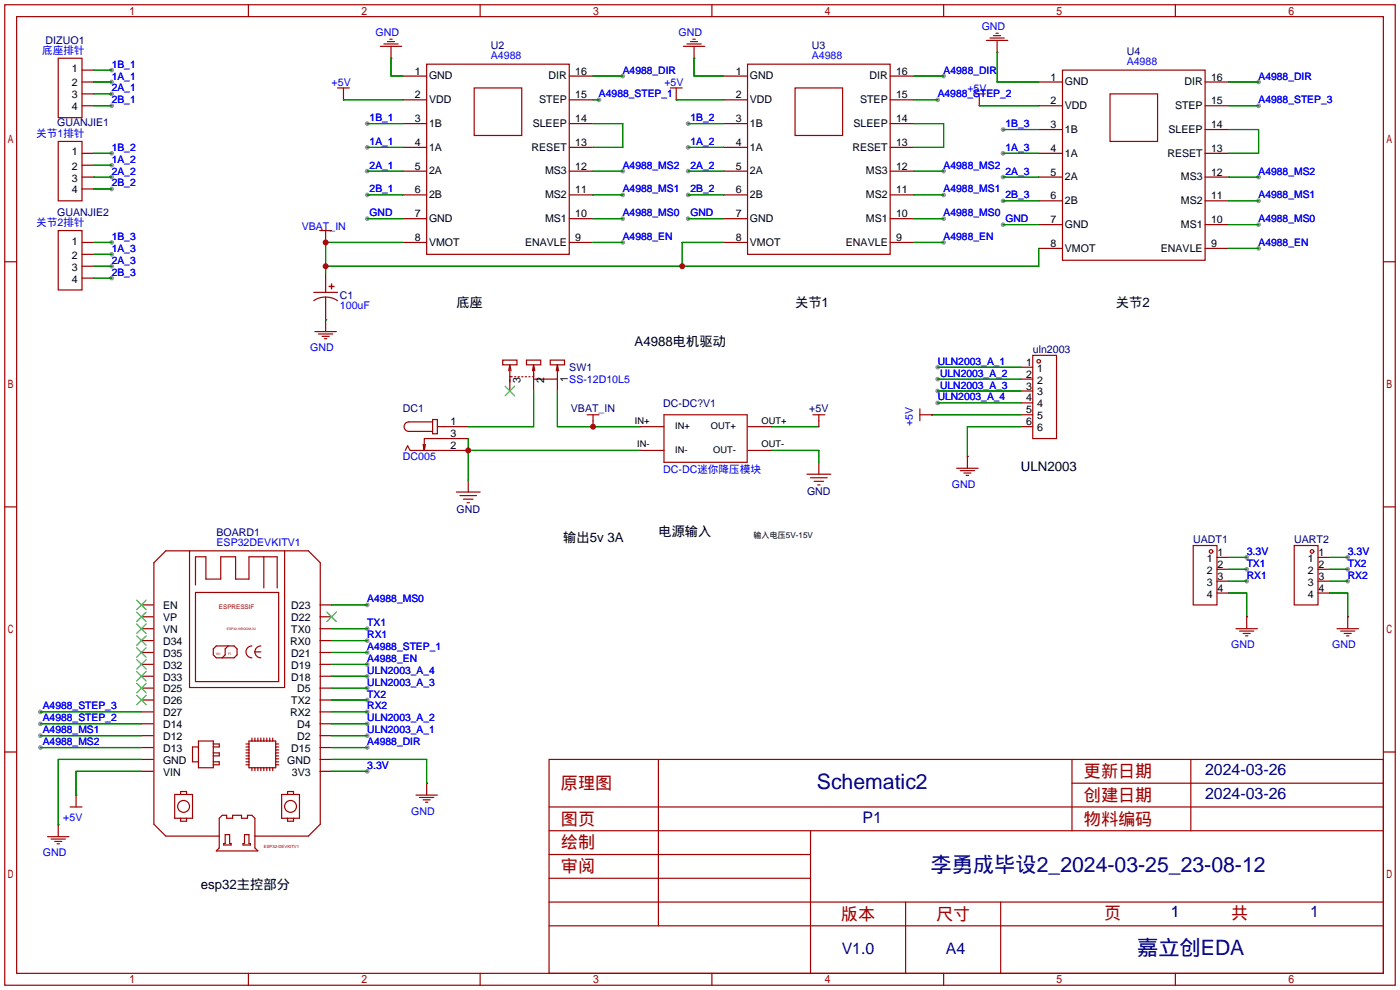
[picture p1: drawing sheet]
<svg xmlns="http://www.w3.org/2000/svg" width="299mm" height="212mm" viewBox="0 0 299 212" stroke-linecap="round" stroke-linejoin="round" font-family="sans-serif">
<g fill="#999">
<circle cx="78.5" cy="26.4" r=".51"/>
<circle cx="78.5" cy="31.5" r=".51"/>
<circle cx="78.5" cy="36.6" r=".51"/>
<circle cx="78.5" cy="41.7" r=".51"/>
<circle cx="78.5" cy="46.7" r=".51"/>
<circle cx="133.1" cy="16.3" r=".51"/>
<circle cx="128" cy="21.3" r=".51"/>
<circle cx="133.1" cy="36.6" r=".51"/>
<circle cx="133.1" cy="41.7" r=".51"/>
<circle cx="133.1" cy="46.7" r=".51"/>
<circle cx="133.1" cy="51.8" r=".51"/>
<circle cx="78.5" cy="139.4" r=".51"/>
<circle cx="78.5" cy="142" r=".51"/>
<circle cx="8.6" cy="152.1" r=".51"/>
<circle cx="8.6" cy="154.7" r=".51"/>
<circle cx="8.6" cy="157.2" r=".51"/>
<circle cx="8.6" cy="159.8" r=".51"/>
<circle cx="201.7" cy="51.8" r=".51"/>
<circle cx="201.7" cy="46.7" r=".51"/>
<circle cx="201.7" cy="41.7" r=".51"/>
<circle cx="201.7" cy="36.6" r=".51"/>
<circle cx="200.4" cy="21.3" r=".51"/>
<circle cx="201.7" cy="16.3" r=".51"/>
<circle cx="147.1" cy="46.7" r=".51"/>
<circle cx="147.1" cy="41.7" r=".51"/>
<circle cx="147.1" cy="36.6" r=".51"/>
<circle cx="147.1" cy="31.5" r=".51"/>
<circle cx="147.1" cy="26.4" r=".51"/>
<circle cx="269" cy="53.1" r=".51"/>
<circle cx="269" cy="48" r=".51"/>
<circle cx="269" cy="42.9" r=".51"/>
<circle cx="269" cy="37.8" r=".51"/>
<circle cx="269" cy="22.6" r=".51"/>
<circle cx="269" cy="17.5" r=".51"/>
<circle cx="214.4" cy="48" r=".51"/>
<circle cx="214.4" cy="42.9" r=".51"/>
<circle cx="214.4" cy="37.8" r=".51"/>
<circle cx="214.4" cy="32.8" r=".51"/>
<circle cx="214.4" cy="27.7" r=".51"/>
<circle cx="23.9" cy="15" r=".51"/>
<circle cx="23.9" cy="17.5" r=".51"/>
<circle cx="23.9" cy="20.1" r=".51"/>
<circle cx="23.9" cy="22.6" r=".51"/>
<circle cx="78.5" cy="129.3" r=".51"/>
<circle cx="23.9" cy="40.4" r=".51"/>
<circle cx="23.9" cy="37.8" r=".51"/>
<circle cx="23.9" cy="35.3" r=".51"/>
<circle cx="23.9" cy="32.8" r=".51"/>
<circle cx="23.9" cy="59.4" r=".51"/>
<circle cx="23.9" cy="56.9" r=".51"/>
<circle cx="23.9" cy="54.4" r=".51"/>
<circle cx="23.9" cy="51.8" r=".51"/>
<circle cx="78.5" cy="157.2" r=".51"/>
<circle cx="78.5" cy="154.7" r=".51"/>
<circle cx="78.5" cy="147.1" r=".51"/>
<circle cx="78.5" cy="144.5" r=".51"/>
<circle cx="78.5" cy="149.6" r=".51"/>
<circle cx="78.5" cy="152.1" r=".51"/>
<circle cx="78.5" cy="159.8" r=".51"/>
<circle cx="78.5" cy="134.4" r=".51"/>
<circle cx="78.5" cy="136.9" r=".51"/>
<circle cx="266.4" cy="119.1" r=".51"/>
<circle cx="266.4" cy="121.7" r=".51"/>
<circle cx="266.4" cy="124.2" r=".51"/>
<circle cx="288" cy="119.1" r=".51"/>
<circle cx="288" cy="121.7" r=".51"/>
<circle cx="288" cy="124.2" r=".51"/>
<circle cx="78.5" cy="164.8" r=".51"/>
<circle cx="200.4" cy="78.5" r=".51"/>
<circle cx="200.4" cy="81" r=".51"/>
<circle cx="200.4" cy="83.6" r=".51"/>
<circle cx="200.4" cy="86.1" r=".51"/>
</g>
<g fill="none" stroke="#a10000" stroke-width=".25">
<path d="M1 1h297.2v209.6h-297.2zM3.6 3.6h292.1v204.4h-292.1zM12.4 12.4h5.1v12.7h-5.1zM53.1 1v2.6M72.1 18.8h2.6M73.4 18.8v2.5M81.3 9.9h4.6M82 9.4h3.1M82.8 8.9h1.5M83.3 8.4h.5M83.6 9.9v2.5M91.2 13.7h30.5v40.7h-30.5z"/>
<path d="M101.3 18.8h10.2v10.2h-10.2zM102.6 1v2.6M143.3 18.8h2.5M144.5 18.8v2.5M146 9.9h4.6M146.8 9.4h3.1M147.6 8.9h1.5M148.1 8.4h.5M148.3 9.9v2.5M152.1 1v2.6M159.8 13.7h30.4v40.7h-30.4zM169.9 18.8h10.2v10.2h-10.2z"/>
<path d="M201.7 1v2.6M210.8 8.6h4.6M211.6 8.1h3M212.3 7.6h1.6M212.9 7.1h.5M213.1 8.6v2.6M227.1 15h30.5v40.6h-30.5zM251.2 1v2.6M12.4 30.2h5.1v12.7h-5.1zM208 20.1h2.6M209.3 20.1v2.5M237.2 20.1h10.2v10.1h-10.2z"/>
<path d="M1 55.9h2.6M12.4 49.3h5.1v12.7h-5.1zM68.3 49.3h2.6M69.6 49.3v2.5M295.7 55.9h2.5M67.1 64.3a4.6 4.6 0 0 1 5 0M67.1 62.5h5M67.3 70.9h4.6M68.1 71.4h3M68.8 71.9h1.6M69.3 72.4h.5M69.6 68.3v2.6"/>
<path d="M70.4 61.2h1zM70.8 60.7l.1 1zM107.4 77h3.1v1h-3.1zM108.7 79.2l.3-1.2 .2 1.2M109 78.5v2h.5M112.5 77h3.1v1h-3.1zM113.8 79.2l.2-1.2 .3 1.2M114 78.5v2h-.2M117.6 77h3v1h-3zM119.1 78v3h-5.1v-1.2M119.1 78l.3 1.2M119.1 78l-.2 1.2"/>
<path d="M220.7 75.9h5.1v17.8h-5.1zM86.6 96.3l.5-1.1 .5 1.1h7.4M90.9 95l-.2 1.3M92.5 89.7h1v3h-1zM92.5 90.2h-5.1a1.02 1.02 0 0 0-1 1 1.02 1.02 0 0 0 1 1h5.1M93.5 91.2h1.5M95 93.7h-4.3v2.6l-.3-1.3M109 80.4v1.3M110 80.5h.2M110.7 80.5h.3M111.5 80.5h.3M112.3 80.5h.2"/>
<path d="M113 80.5h.3M125.5 88.6h2.5M126.7 88.6v1.3M141.9 88.6h17.8v10.2h-17.8zM173.7 88.6h2.6M175 88.6v1.3M196.6 88.6h2.5M196.6 87.4v2.5M206.8 97.5v2.6M1 108.3h2.6M40.5 117.7v29.2h20.3v-29.2M56.4 119v6.7"/>
<path d="M97.5 105.2h5.1M98.3 105.9h3.6M99.1 106.7h2M99.8 107.4h.5M172.5 101.3h5M173.2 102.1h3.6M174 102.9h2M174.8 103.6h.5M204.5 100.1h4.5M205.2 100.6h3.1M206 101.1h1.5M206.5 101.6h.5"/>
<path d="M255 116.6h5.1v12.7h-5.1zM276.6 116.6h5.1v12.7h-5.1zM295.7 108.3h2.5M41.8 125v-6h2.2v4.8h3.2v-4.8h3.2v4.8h2.8v-4.8h6v6.7M41.8 126.6h17.8v19.1h-17.8zM45.6 138.7l.6-.7h3.8l.7 .7v1.3l-.7 .6h-3.8l-.6-.6zM48.8 138l-.7 .7v1.3l-.6 .6M53.8 138a1.27 1.27 0 0 0-1.2 1.3 1.27 1.27 0 0 0 1.2 1.3M54.5 139.3a1.27 1.27 0 0 0 1.2 1.3M54.5 139.3h1.2M55.7 138a1.27 1.27 0 0 0-1.2 1.3M264.2 134.4h4.5"/>
<path d="M264.9 134.9h3.1M265.7 135.4h1.5M266.2 135.9h.5M266.4 131.8v2.6M285.8 134.4h4.5M286.5 134.9h3.1M287.3 135.4h1.5M287.8 135.9h.5M288 131.8v2.6M42.4 159.6h-1.3v3.2h1.3M42.4 158.4h3.2v5.7h-3.2zM45.6 159h1.3v.6h-1.3"/>
<path d="M52.6 159.6h.6M52.6 159h.6M53.2 158.4h5.7v5.7h-5.7zM53.8 157.7v.7M54.5 157.7v.7M55.1 157.7v.7M55.7 157.7v.7M56.4 157.7v.7M57 157.7v.7M57.7 157.7v.7M58.3 157.7v.7M58.9 159.6h.7"/>
<path d="M58.9 159h.7M1 160.7h2.6M10.2 178.8h4.5M10.9 179.3h3.1M11.7 179.8h1.5M12.4 176.3v2.5M15 172.5h2.5M16.3 169.9v2.6M37.3 169.8h3.8v5.1h-3.8zM38.6 169.8v-.6h1.3v.6M38.6 174.9v.6h1.3v-.6M40.5 172.3a1.27 1.27 0 0 0-1.8-1.1 1.27 1.27 0 0 0-.3 2.1 1.27 1.27 0 0 0 2-.6l.1-.4"/>
<path d="M45.6 162.8h1.3v.6h-1.3M45.6 160.9h1.3v.6h-1.3M46.9 178.7h-11.5l-2.5-2.6v-55.8l2.5-2.6h30.5l2.5 2.6v55.8l-2.5 2.6h-11.4M46.9 174.9l.6-.7h.9v.7h1.3v-.7h1.9v.7h1.3v-.7h.9l.7 .7v6.3l.6 .7h-8.9l.7-.7zM48.1 178.4h1v1.9h.3v.3h-1.6v-.3h.3zM52.3 178.4h.9v1.9h.3v.3h-1.6v-.3h.4zM52.6 162.8h.6M52.6 163.4h.6M52.6 161.5h.6M52.6 160.9h.6M52.6 162.2h.6M52.6 160.3h.6"/>
<path d="M53.8 164.1v.6M54.5 164.1v.6M55.1 164.1v.6M55.7 164.1v.6M56.4 164.1v.6M57 164.1v.6M57.7 164.1v.6M58.3 164.1v.6M58.9 162.8h.7M58.9 163.4h.7M58.9 161.5h.7M58.9 160.9h.7"/>
<path d="M58.9 162.2h.7M58.9 160.3h.7M60.2 169.8h3.8v5.1h-3.8zM61.5 169.8v-.6h1.2v.6M61.5 174.9v.6h1.2v-.6M63.4 172.3a1.27 1.27 0 0 0-1.8-1.1 1.27 1.27 0 0 0-.4 2.1 1.27 1.27 0 0 0 2.1-.6l.1-.4M88.9 169.9h4.6M89.7 170.4h3M90.4 170.9h1.5M90.9 171.5h.5M91.2 167.4v2.5M117.3 162.3h178.4v45.7h-178.4z"/>
<path d="M117.3 177.5h178.4M117.3 172.5h178.4M140.7 162.3v35.6M173.2 177.5v30.5M229.1 162.3v15.2M229.1 167.4h66.6M254.5 162.3v15.2M295.7 160.7h2.5M12.2 180.3h.5M117.3 182.6h55.9M117.3 197.9h178.4M117.3 192.8h178.4"/>
<path d="M117.3 187.7h55.9M193.5 192.8v15.2M213.9 192.8v15.2M53.1 208v2.6M102.6 208v2.6M152.1 208v2.6M201.7 208v2.6M251.2 208v2.6"/>
<circle cx="222" cy="77.2" r=".38"/>
<circle cx="258.8" cy="117.9" r=".38"/>
<circle cx="280.4" cy="117.9" r=".38"/>
</g>
<g fill="none" stroke="#870000" stroke-width=".25">
<path d="M17.5 17.5h2.6M17.5 15h2.6M83.6 12.4h.1M86.1 16.3h5.1M121.7 16.3h5M148.3 12.4h.1M154.7 16.3h5.1M190.2 16.3h5.1M213.1 11.2h.1M222 17.5h5.1M257.6 17.5h5M17.5 22.6h2.6"/>
<path d="M17.5 32.8h2.6M17.5 37.8h2.6M17.5 20.1h2.6M17.5 35.3h2.6M73.4 21.3h.1M86.1 21.3h5.1M86.1 26.4h5.1M86.1 31.5h5.1M86.1 36.6h5.1M121.7 21.3h5M121.7 26.4h5M121.7 31.5h5"/>
<path d="M121.7 36.6h5M144.5 21.3h.1M154.7 21.3h5.1M154.7 26.4h5.1M154.7 31.5h5.1M154.7 36.6h5.1M190.2 21.3h5.1M190.2 26.4h5.1M190.2 31.5h5.1M190.2 36.6h5.1M209.3 22.6h.1M222 22.6h5.1"/>
<path d="M222 27.7h5.1M222 32.8h5.1M222 37.8h5.1M257.6 22.6h5M257.6 27.7h5M257.6 32.8h5M257.6 37.8h5M17.5 51.8h2.6M17.5 40.4h2.6M17.5 54.4h2.6M17.5 56.9h2.6M17.5 59.4h2.6"/>
<path d="M69.6 51.8h.1M69.6 58.2v4.3M86.1 41.7h5.1M86.1 46.7h5.1M86.1 51.8h5.1M121.7 41.7h5M121.7 46.7h5M121.7 51.8h5M154.7 41.7h5.1M154.7 46.7h5.1M154.7 51.8h5.1M190.2 41.7h5.1"/>
<path d="M190.2 46.7h5.1M190.2 51.8h5.1M222 42.9h5.1M222 48h5.1M222 53.1h5.1M257.6 42.9h5M257.6 48h5M257.6 53.1h5M69.6 68.3h.1M69.6 63.5v4.8M218.2 78.5h2.5M95 91.2h5.1"/>
<path d="M95 96.3h5.1M95 93.7h5.1M109 81v2.6M114 81v2.6M119.1 81v2.6M126.7 89.9v1.3M136.9 91.2h5M136.9 96.3h5M159.8 91.2h5M159.8 96.3h5M175 89.9v1.3M175 98.8v2.5"/>
<path d="M199.1 88.6h.1M206.8 97.5h.1M218.2 91.2h2.5M218.2 81h2.5M218.2 83.6h2.5M218.2 86.1h2.5M218.2 88.6h2.5M100.1 102.6v2.6M260.1 119.1h2.5M281.7 119.1h2.5M30.2 139.4h2.5M30.2 136.9h2.5"/>
<path d="M30.2 134.4h2.5M30.2 131.8h2.5M30.2 129.3h2.5M68.4 139.4h2.5M68.4 136.9h2.5M68.4 134.4h2.5M68.4 131.8h2.5M68.4 129.3h2.5M260.1 121.7h2.5M260.1 124.2h2.5M260.1 126.7h2.5M266.4 131.8h.1"/>
<path d="M281.7 121.7h2.5M281.7 124.2h2.5M281.7 126.7h2.5M288 131.8h.1M30.2 159.8h2.5M30.2 157.2h2.5M30.2 154.7h2.5M30.2 152.1h2.5M30.2 149.6h2.5M30.2 147.1h2.5M30.2 144.5h2.5M30.2 142h2.5"/>
<path d="M68.4 159.8h2.5M68.4 157.2h2.5M68.4 154.7h2.5M68.4 152.1h2.5M68.4 149.6h2.5M68.4 147.1h2.5M68.4 144.5h2.5M68.4 142h2.5M12.4 176.3h.1M16.3 169.9h.1M30.2 164.8h2.5M30.2 162.3h2.5"/>
<path d="M68.4 164.8h2.5M68.4 162.3h2.5M91.2 167.4h.1"/>
</g>
<g fill="none" stroke="#3c3" stroke-width=".25">
<path d="M107.9 82.5l2.1 2.1M110 82.5l-2.1 2.1M29.2 128.3l2 2M29.2 130.8l2 2M29.2 133.4l2 2M29.2 135.9l2 2M29.2 138.4l2 2.1M31.2 128.3l-2 2M31.2 130.8l-2 2M31.2 133.4l-2 2M31.2 135.9l-2 2M31.2 138.4l-2 2.1"/>
<path d="M69.8 130.8l2.1 2M71.9 130.8l-2.1 2M29.2 141l2 2M29.2 143.5l2 2M29.2 146.1l2 2M29.2 148.6l2 2M31.2 141l-2 2M31.2 143.5l-2 2M31.2 146.1l-2 2M31.2 148.6l-2 2"/>
</g>
<g fill="none" stroke="#008700" stroke-width=".25">
<path d="M20.1 17.5h3.8M20.1 15h3.8M83.6 12.4v3.9h2.5M126.7 16.3h6.4M148.3 12.4v3.9h6.4M195.3 16.3h6.4M213.1 11.2v6.3h8.9M262.6 17.5h6.4M20.1 32.8h3.8M20.1 37.8h3.8M20.1 22.6h3.8M20.1 20.1h3.8"/>
<path d="M20.1 35.3h3.8M73.4 21.3h12.7M78.5 26.4h7.6M78.5 31.5h7.6M78.5 36.6h7.6M126.7 26.4h6.4v5.1h-6.4M126.7 36.6h6.4M126.7 21.3h1.3M144.5 21.3h10.2M147.1 26.4h7.6M147.1 31.5h7.6M147.1 36.6h7.6"/>
<path d="M195.3 26.4h6.4v5.1h-6.4M195.3 36.6h6.4M195.3 21.3h5.1M209.3 22.6h12.7M214.4 27.7h7.6M214.4 32.8h7.6M214.4 37.8h7.6M262.6 27.7h6.4v5.1h-6.4M262.6 37.8h6.4M262.6 22.6h6.4M20.1 56.9h3.8M20.1 51.8h3.8"/>
<path d="M20.1 40.4h3.8M20.1 59.4h3.8M20.1 54.4h3.8M78.5 41.7h7.6M78.5 46.7h7.6M86.1 51.8h-16.5v6.4M126.7 41.7h6.4M126.7 46.7h6.4M126.7 51.8h6.4M147.1 41.7h7.6M147.1 46.7h7.6M154.7 51.8h-8.9v5.1"/>
<path d="M195.3 41.7h6.4M195.3 46.7h6.4M195.3 51.8h6.4M214.4 48h7.6M214.4 42.9h7.6M222 53.1v3.8h-152.4M262.6 53.1h6.4M262.6 48h6.4M262.6 42.9h6.4M69.6 68.3h.1M200.4 78.5h17.8M100.1 93.7v8.9"/>
<path d="M100.1 96.3h36.8M114 83.6v7.6h-13.9M119.1 83.6v7.6h17.8M164.8 96.3h10.2v2.5M164.8 91.2h10.2M199.1 88.6h19.1M200.4 81h17.8M200.4 83.6h17.8M200.4 86.1h17.8M218.2 91.2h-11.4v6.3M262.6 119.1h3.8M284.2 119.1h3.8"/>
<path d="M70.9 139.4h7.6M70.9 129.3h7.6M70.9 134.4h7.6M70.9 136.9h7.6M262.6 121.7h3.8M262.6 124.2h3.8M262.6 126.7h3.8v5.1M284.2 121.7h3.8M284.2 124.2h3.8M284.2 126.7h3.8v5.1M8.6 152.1h21.6M8.6 154.7h21.6"/>
<path d="M8.6 157.2h21.6M8.6 159.8h21.6M70.9 142h7.6M70.9 152.1h7.6M70.9 154.7h7.6M70.9 157.2h7.6M70.9 159.8h7.6M70.9 147.1h7.6M70.9 144.5h7.6M70.9 149.6h7.6M30.2 164.8h-13.9v5.1M30.2 162.3h-17.8v14"/>
<path d="M70.9 164.8h7.6M70.9 162.3h20.3v5.1"/>
</g>
<g fill="#c00">
<circle cx="69.6" cy="56.9" r=".63"/>
<circle cx="69.6" cy="51.8" r=".63"/>
<circle cx="145.8" cy="56.9" r=".63"/>
<circle cx="100.1" cy="96.3" r=".63"/>
<circle cx="126.7" cy="91.2" r=".63"/>
</g>
<g font-size="4.5" fill="#000080">
<text x="174.6" y="168.6">Schematic2</text>
<text x="198.9" y="186.3">李勇成毕设2_2024-03-25_23-08-12</text>
<text x="243" y="204.1">嘉立创EDA</text>
</g>
<g font-size="3.7" fill="#a00000">
<text x="231.6" y="166.1">更新日期</text>
<text x="119.9" y="168.6">原理图</text>
<text x="231.6" y="171.2">创建日期</text>
<text x="119.9" y="176.3">图页</text>
<text x="231.6" y="176.3">物料编码</text>
<text x="119.9" y="181.3">绘制</text>
<text x="119.9" y="186.4">审阅</text>
<text x="179.7" y="196.6">版本</text>
<text x="200" y="196.6">尺寸</text>
<text x="236" y="196.3">页</text>
<text x="263.1" y="196.3">共</text>
</g>
<g font-size="3.4" fill="#000080">
<text x="257.6" y="165.7">2024-03-26</text>
<text x="257.6" y="170.8">2024-03-26</text>
<text x="184.4" y="175.9">P1</text>
<text x="250.3" y="196">1</text>
<text x="280" y="196">1</text>
<text x="179.9" y="203.8">V1.0</text>
<text x="202.1" y="203.8">A4</text>
</g>
<g font-size="2.8">
<text x="97.5" y="65.5">底座</text>
<text x="169.9" y="65.5">关节1</text>
<text x="238.5" y="65.5">关节2</text>
<text x="135.6" y="74">A4988电机驱动</text>
<text x="218.2" y="100.7">ULN2003</text>
<text x="120.4" y="115.9">输出5v 3A</text>
<text x="140.7" y="114.6">电源输入</text>
<text x="42.9" y="190">esp32主控部分</text>
</g>
<g font-size="2.3" fill="#00f">
<text x="9" y="11.5">底座排针</text>
<text x="80.3" y="7.6">GND</text>
<text x="145" y="7.6">GND</text>
<text x="209.8" y="6.3">GND</text>
<text x="104.9" y="12.7">A4988</text>
<text x="173.5" y="12.7">A4988</text>
<text x="240.8" y="14">A4988</text>
<text x="70.9" y="18.4">+5V</text>
<text x="142" y="18.4">+5V</text>
<text x="206.8" y="19.6">+5V</text>
<text x="7.7" y="29.3">关节1排针</text>
<text x="7.7" y="48.3">关节2排针</text>
<text x="64.5" y="49.1">VBAT_IN</text>
<text x="72.6" y="66.1">100uF</text>
<text x="66.3" y="75">GND</text>
<text x="121.7" y="81.8">SS-12D10L5</text>
<text x="195.1" y="91.1" transform="rotate(-90 195.1 91.1)">+5V</text>
<text x="86.1" y="98.3">DC005</text>
<text x="141.7" y="101.1">DC-DC迷你降压模块</text>
<text x="203.5" y="104.2">GND</text>
<text x="46.3" y="116.8">ESP32DEVKITV1</text>
<text x="266.4" y="118.6">3.3V</text>
<text x="288" y="118.6">3.3V</text>
<text x="263.1" y="138.5">GND</text>
<text x="284.7" y="138.5">GND</text>
<text x="78.5" y="164.3">3.3V</text>
<text x="13.5" y="175.4">+5V</text>
<text x="87.9" y="174.1">GND</text>
<text x="9.1" y="183">GND</text>
</g>
<g font-size="2.3" fill="#000080">
<text x="9.8" y="9.3">DIZUO1</text>
<text x="104.9" y="10.5">U2</text>
<text x="173.5" y="10.5">U3</text>
<text x="240.8" y="11.8">U4</text>
<text x="12.2" y="27">GUANJIE1</text>
<text x="12.2" y="46.1">GUANJIE2</text>
<text x="72.6" y="64">C1</text>
<text x="220.7" y="75.4">uln2003</text>
<text x="121.7" y="79.2">SW1</text>
<text x="86.1" y="88.1">DC1</text>
<text x="122" y="88.1">VBAT_IN</text>
<text x="141.7" y="87.1">DC-DC?V1</text>
<text x="173" y="88.1">+5V</text>
<text x="172.5" y="105.7">GND</text>
<text x="97.6" y="109.6">GND</text>
<text x="46.3" y="114.6">BOARD1</text>
<text x="255" y="116">UADT1</text>
<text x="276.6" y="116">UART2</text>
</g>
<g font-size="2.3">
<text x="15.3" y="15.4">1</text>
<text x="88.7" y="15.9">1</text>
<text x="91.7" y="17">GND</text>
<text x="117.3" y="17">DIR</text>
<text x="122.9" y="15.9">16</text>
<text x="157.2" y="15.9">1</text>
<text x="160.3" y="17">GND</text>
<text x="185.8" y="17">DIR</text>
<text x="191.5" y="15.9">16</text>
<text x="224.5" y="17.2">1</text>
<text x="258.8" y="17.2">16</text>
<text x="15.3" y="18.5">2</text>
<text x="15.3" y="21">3</text>
<text x="15.3" y="23.6">4</text>
<text x="88.7" y="21">2</text>
<text x="91.7" y="22">VDD</text>
<text x="115.2" y="22">STEP</text>
<text x="122.9" y="21">15</text>
<text x="157.2" y="21">2</text>
<text x="160.3" y="22">VDD</text>
<text x="183.8" y="22">STEP</text>
<text x="191.5" y="21">15</text>
<text x="224.5" y="22.3">2</text>
<text x="227.6" y="18.2">GND</text>
<text x="227.6" y="23.3">VDD</text>
<text x="251.1" y="23.3">STEP</text>
<text x="253.1" y="18.2">DIR</text>
<text x="258.8" y="22.3">15</text>
<text x="88.7" y="26.1">3</text>
<text x="91.7" y="27.1">1B</text>
<text x="113.8" y="27.1">SLEEP</text>
<text x="122.9" y="26.1">14</text>
<text x="157.2" y="26.1">3</text>
<text x="160.3" y="27.1">1B</text>
<text x="182.4" y="27.1">SLEEP</text>
<text x="191.5" y="26.1">14</text>
<text x="224.5" y="27.4">3</text>
<text x="227.6" y="28.4">1B</text>
<text x="249.7" y="28.4">SLEEP</text>
<text x="258.8" y="27.4">14</text>
<text x="15.3" y="33.2">1</text>
<text x="88.7" y="31.2">4</text>
<text x="91.7" y="32.2">1A</text>
<text x="113.6" y="32.2">RESET</text>
<text x="122.9" y="31.2">13</text>
<text x="157.2" y="31.2">4</text>
<text x="160.3" y="32.2">1A</text>
<text x="182.2" y="32.2">RESET</text>
<text x="191.5" y="31.2">13</text>
<text x="224.5" y="32.5">4</text>
<text x="227.6" y="33.5">1A</text>
<text x="249.5" y="33.5">RESET</text>
<text x="258.8" y="32.5">13</text>
<text x="15.3" y="36.3">2</text>
<text x="15.3" y="38.8">3</text>
<text x="15.3" y="41.3">4</text>
<text x="88.7" y="36.3">5</text>
<text x="88.7" y="41.3">6</text>
<text x="91.7" y="37.3">2A</text>
<text x="116.5" y="37.3">MS3</text>
<text x="122.9" y="41.3">11</text>
<text x="122.9" y="36.3">12</text>
<text x="157.2" y="36.3">5</text>
<text x="157.2" y="41.3">6</text>
<text x="160.3" y="37.3">2A</text>
<text x="185.1" y="37.3">MS3</text>
<text x="191.5" y="41.3">11</text>
<text x="191.5" y="36.3">12</text>
<text x="224.5" y="37.5">5</text>
<text x="227.6" y="38.6">2A</text>
<text x="252.4" y="38.6">MS3</text>
<text x="258.8" y="37.5">12</text>
<text x="88.7" y="46.4">7</text>
<text x="91.7" y="42.4">2B</text>
<text x="91.7" y="47.4">GND</text>
<text x="116.5" y="47.4">MS1</text>
<text x="116.5" y="42.4">MS2</text>
<text x="122.9" y="46.4">10</text>
<text x="157.2" y="46.4">7</text>
<text x="160.3" y="42.4">2B</text>
<text x="160.3" y="47.4">GND</text>
<text x="185.1" y="47.4">MS1</text>
<text x="185.1" y="42.4">MS2</text>
<text x="191.5" y="46.4">10</text>
<text x="224.5" y="42.6">6</text>
<text x="224.5" y="47.7">7</text>
<text x="227.6" y="43.6">2B</text>
<text x="252.4" y="43.6">MS2</text>
<text x="258.8" y="47.7">10</text>
<text x="258.8" y="42.6">11</text>
<text x="15.3" y="52.3">1</text>
<text x="88.7" y="51.5">8</text>
<text x="91.7" y="52.5">VMOT</text>
<text x="112.2" y="52.5">ENAVLE</text>
<text x="122.9" y="51.5">9</text>
<text x="157.2" y="51.5">8</text>
<text x="160.3" y="52.5">VMOT</text>
<text x="180.8" y="52.5">ENAVLE</text>
<text x="191.5" y="51.5">9</text>
<text x="224.5" y="52.8">8</text>
<text x="227.6" y="48.7">GND</text>
<text x="227.6" y="53.8">VMOT</text>
<text x="248.1" y="53.8">ENAVLE</text>
<text x="252.4" y="48.7">MS1</text>
<text x="258.8" y="52.8">9</text>
<text x="15.3" y="55.3">2</text>
<text x="15.3" y="57.9">3</text>
<text x="15.3" y="60.4">4</text>
<text x="111.2" y="81.8" transform="rotate(-90 111.2 81.8)">3</text>
<text x="116.3" y="81.8" transform="rotate(-90 116.3 81.8)">2</text>
<text x="121.4" y="81.5" transform="rotate(-90 121.4 81.5)">1</text>
<text x="219.3" y="78.2">1</text>
<text x="219.3" y="80.7">2</text>
<text x="219.3" y="83.3">3</text>
<text x="221.7" y="79.4">1</text>
<text x="221.7" y="82">2</text>
<text x="219.3" y="85.8">4</text>
<text x="219.3" y="88.3">5</text>
<text x="221.7" y="84.5">3</text>
<text x="221.7" y="87.1">4</text>
<text x="221.7" y="89.6">5</text>
<text x="96.3" y="90.9">1</text>
<text x="96.3" y="96">2</text>
<text x="96.3" y="93.4">3</text>
<text x="219.3" y="90.9">6</text>
<text x="221.7" y="92.1">6</text>
<text x="260.2" y="118.8">1</text>
<text x="281.8" y="118.8">1</text>
<text x="257.9" y="120.1">1</text>
<text x="257.9" y="122.6">2</text>
<text x="257.9" y="125.2">3</text>
<text x="260.2" y="121.4">2</text>
<text x="260.2" y="123.9">3</text>
<text x="279.5" y="120.1">1</text>
<text x="279.5" y="122.6">2</text>
<text x="279.5" y="125.2">3</text>
<text x="281.8" y="121.4">2</text>
<text x="281.8" y="123.9">3</text>
<text x="34.8" y="130.2">EN</text>
<text x="62.3" y="130.2">D23</text>
<text x="257.9" y="127.7">4</text>
<text x="260.2" y="126.4">4</text>
<text x="279.5" y="127.7">4</text>
<text x="281.8" y="126.4">4</text>
<text x="34.8" y="132.8">VP</text>
<text x="34.8" y="135.3">VN</text>
<text x="34.8" y="137.8">D34</text>
<text x="62" y="137.8">RX0</text>
<text x="62.3" y="135.3">TX0</text>
<text x="62.3" y="132.8">D22</text>
<text x="34.8" y="140.4">D35</text>
<text x="34.8" y="142.9">D32</text>
<text x="62.3" y="142.9">D19</text>
<text x="62.3" y="140.4">D21</text>
<text x="34.8" y="145.5">D33</text>
<text x="34.8" y="148">D25</text>
<text x="62.3" y="145.5">D18</text>
<text x="63.5" y="148">D5</text>
<text x="34.8" y="150.5">D26</text>
<text x="34.8" y="153.1">D27</text>
<text x="34.8" y="155.6">D14</text>
<text x="62" y="153.1">RX2</text>
<text x="62.3" y="150.5">TX2</text>
<text x="63.5" y="155.6">D4</text>
<text x="34.8" y="158.2">D12</text>
<text x="34.8" y="160.7">D13</text>
<text x="62.3" y="160.7">D15</text>
<text x="63.5" y="158.2">D2</text>
<text x="34.8" y="163.2">GND</text>
<text x="34.8" y="165.8">VIN</text>
<text x="61.4" y="163.2">GND</text>
<text x="62.4" y="165.8">3V3</text>
</g>
<g font-size="2.2" fill="#00f">
<text x="23.9" y="14.5">1B_1</text>
<text x="23.9" y="17">1A_1</text>
<text x="133.1" y="15.7">A4988_DIR</text>
<text x="201.7" y="15.7">A4988_DIR</text>
<text x="269" y="17">A4988_DIR</text>
<text x="23.9" y="19.5">2A_1</text>
<text x="23.9" y="22.1">2B_1</text>
<text x="128" y="20.8">A4988_STEP_1</text>
<text x="200.4" y="20.8">A4988_STEP_2</text>
<text x="269" y="22.1">A4988_STEP_3</text>
<text x="79" y="25.9">1B_1</text>
<text x="147.6" y="25.9">1B_2</text>
<text x="214.9" y="27.2">1B_3</text>
<text x="23.9" y="34.8">1A_2</text>
<text x="23.9" y="32.2">1B_2</text>
<text x="79" y="31">1A_1</text>
<text x="147.6" y="31">1A_2</text>
<text x="214.9" y="32.2">1A_3</text>
<text x="23.9" y="39.9">2B_2</text>
<text x="23.9" y="37.3">2A_2</text>
<text x="79" y="36">2A_1</text>
<text x="79" y="41.1">2B_1</text>
<text x="133.1" y="36">A4988_MS2</text>
<text x="133.1" y="41.1">A4988_MS1</text>
<text x="147.6" y="41.1">2B_2</text>
<text x="147.6" y="36">2A_2</text>
<text x="201.7" y="41.1">A4988_MS1</text>
<text x="201.7" y="36">A4988_MS2</text>
<text x="214.9" y="37.3">2A_3</text>
<text x="269" y="37.3">A4988_MS2</text>
<text x="79" y="46.2">GND</text>
<text x="133.1" y="46.2">A4988_MS0</text>
<text x="147.6" y="46.2">GND</text>
<text x="201.7" y="46.2">A4988_MS0</text>
<text x="214.9" y="47.5">GND</text>
<text x="214.9" y="42.4">2B_3</text>
<text x="269" y="47.5">A4988_MS0</text>
<text x="269" y="42.4">A4988_MS1</text>
<text x="23.9" y="53.8">1A_3</text>
<text x="23.9" y="51.3">1B_3</text>
<text x="133.1" y="51.3">A4988_EN</text>
<text x="201.7" y="51.3">A4988_EN</text>
<text x="269" y="52.6">A4988_EN</text>
<text x="23.9" y="58.9">2B_3</text>
<text x="23.9" y="56.4">2A_3</text>
<text x="200.4" y="78">ULN2003_A_1</text>
<text x="200.9" y="80.5">ULN2003_A_2</text>
<text x="200.9" y="83">ULN2003_A_3</text>
<text x="200.4" y="85.6">ULN2003_A_4</text>
<text x="266.4" y="121.1">TX1</text>
<text x="266.4" y="123.7">RX1</text>
<text x="288" y="121.1">TX2</text>
<text x="288" y="123.7">RX2</text>
<text x="78.5" y="128.8">A4988_MS0</text>
<text x="78.5" y="133.8">TX1</text>
<text x="78.5" y="136.4">RX1</text>
<text x="78.5" y="138.9">A4988_STEP_1</text>
<text x="78.5" y="141.5">A4988_EN</text>
<text x="78.5" y="144">ULN2003_A_4</text>
<text x="78.5" y="146.5">ULN2003_A_3</text>
<text x="78.5" y="149.1">TX2</text>
<text x="9.1" y="151.6">A4988_STEP_3</text>
<text x="9.1" y="154.2">A4988_STEP_2</text>
<text x="78.5" y="154.2">ULN2003_A_2</text>
<text x="78.5" y="151.6">RX2</text>
<text x="9.1" y="156.7">A4988_MS1</text>
<text x="9.1" y="159.2">A4988_MS2</text>
<text x="78.5" y="156.7">ULN2003_A_1</text>
<text x="78.5" y="159.2">A4988_DIR</text>
</g>
<g font-size="2">
<text x="135.7" y="90.5">IN+</text>
<text x="136.2" y="95.6">IN-</text>
<text x="144.3" y="91.8">IN+</text>
<text x="151.9" y="91.8">OUT+</text>
<text x="162.8" y="90.5">OUT+</text>
<text x="162.8" y="95.6">OUT-</text>
<text x="144.3" y="96.9">IN-</text>
<text x="152.4" y="96.9">OUT-</text>
</g>
<text font-size="1.7" x="161" y="114.9">输入电压5V-15V</text>
<text font-size="1.4" fill="#a00000" x="46.8" y="130.2">ESPRESSIF</text>
<text font-size=".9" fill="#a00000" x="56.4" y="181.2">ESP32-DEVKITV1</text>
<g font-size=".7" fill="#a00000">
<text x="48.5" y="134.6">ESP32-WROOM-32</text>
<text x="46.2" y="139.9">WI</text>
<text x="48.8" y="139.9">FI</text>
</g>
</svg>
